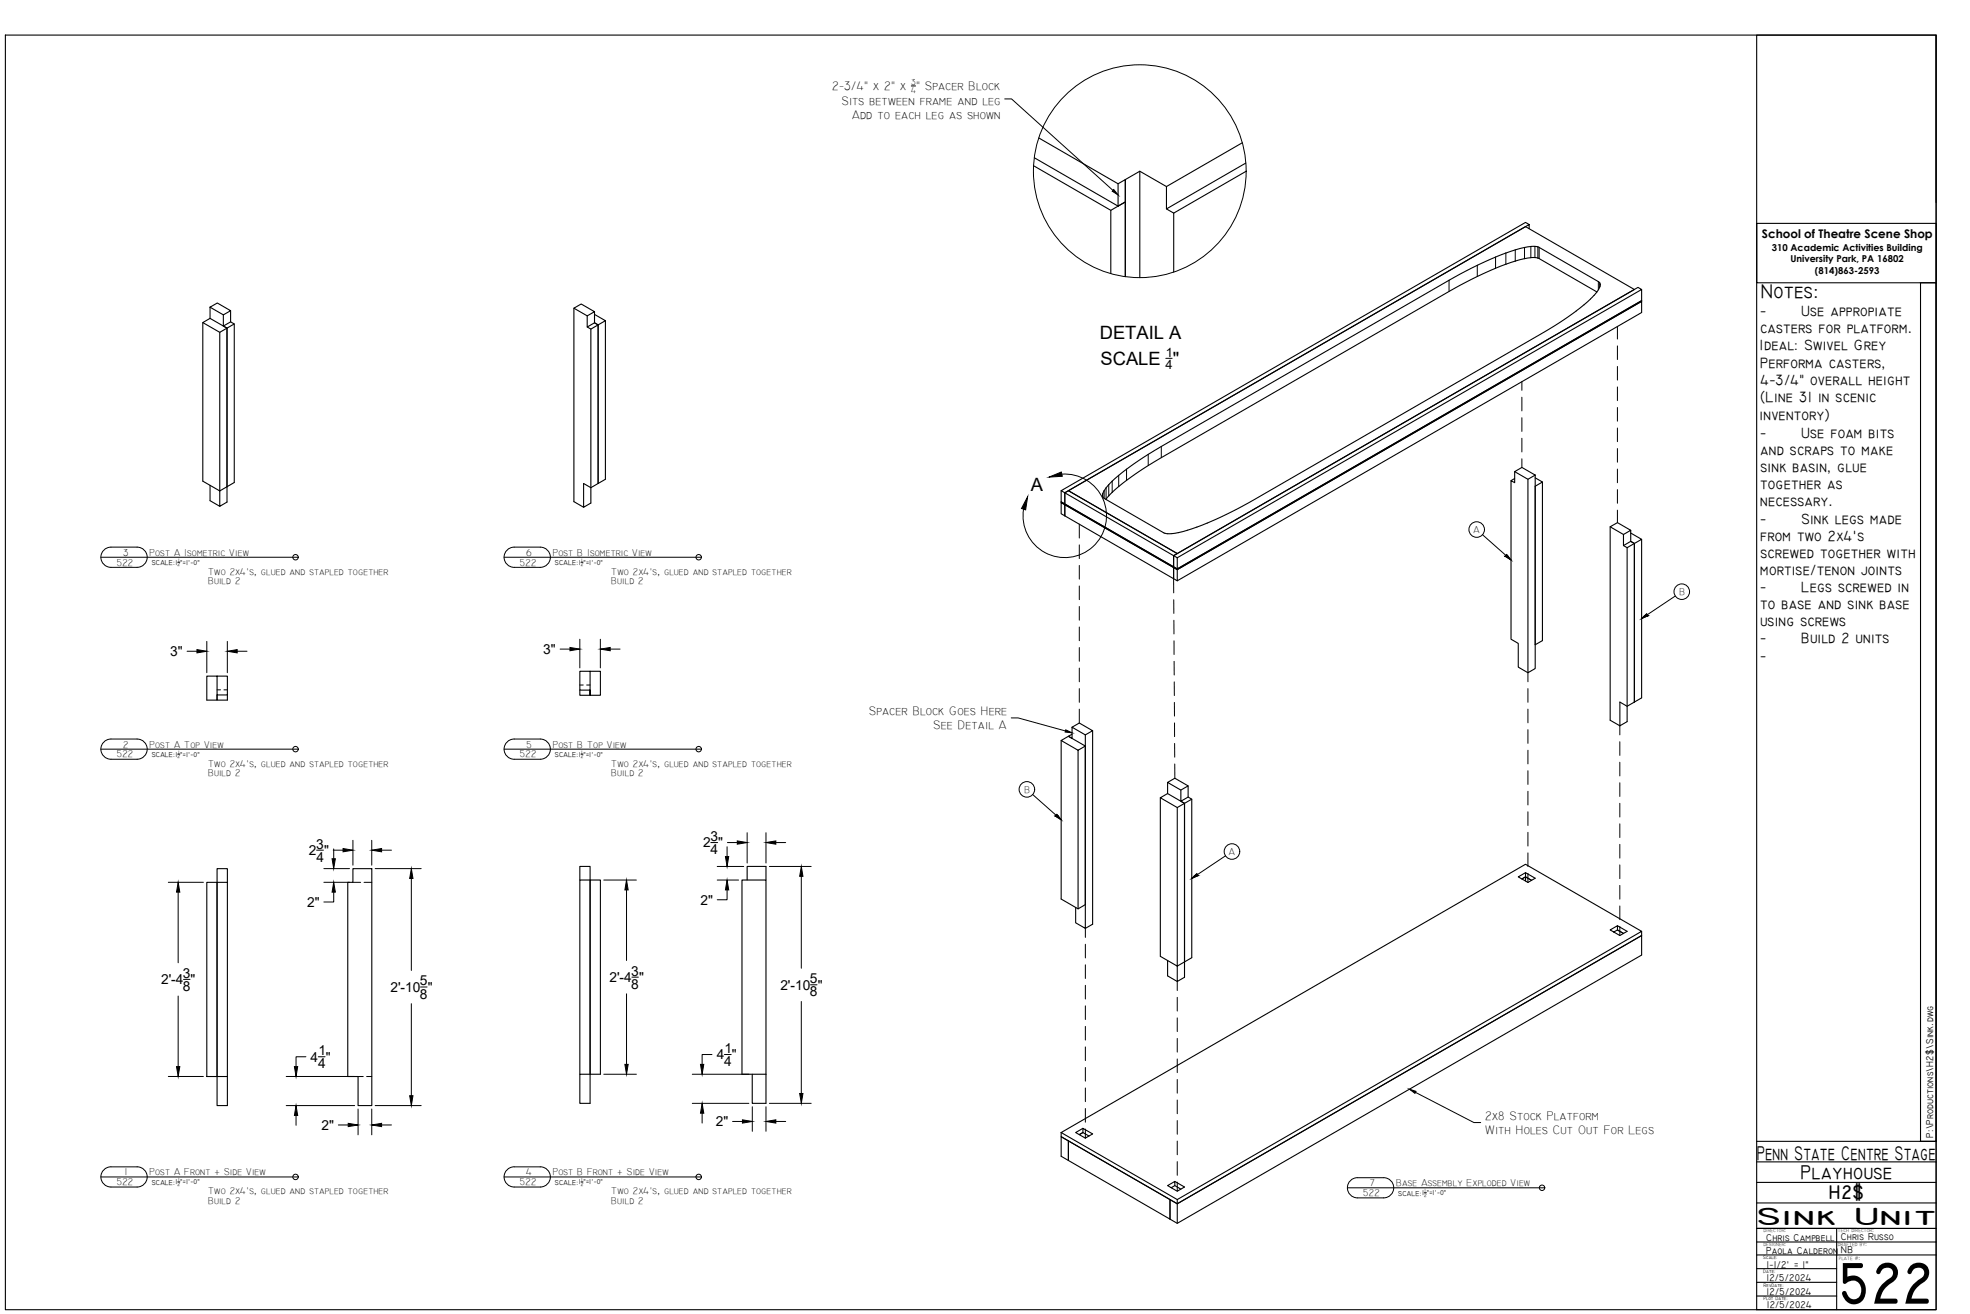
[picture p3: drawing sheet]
<svg xmlns="http://www.w3.org/2000/svg" width="914mm" height="610mm" viewBox="0 0 914 610" stroke-linecap="round" stroke-linejoin="round" font-family="sans-serif">
<!-- layer: MD_Visible -->
<g fill="none" stroke="#000" stroke-width=".51">
<path d="M480 77l36 21M480 73l39 23M482 64l37 21M529 79v50M577 66l-36 21M578 76l-37 21M578 79l-33 20M519 85l3-2v11l-3 2zM545 99l-4-2v-10l-12-8-7 4v45v-34l-6 4v29M545 99v27M703 116l-4 1a171 171 0 0 0-26 13l-134 77-16 11M710 104l-2-1-215 125 1 1 216-125v2"/>
<path d="M712 114l2 1M712 114l-9 2M714 120l27 15M714 115l28 16a5 5 0 0 1-2 6l-4 4a130 130 0 0 1-21 14l-133 77a118 118 0 0 1-36 15h-5M714 115v5h-4l-7 1M703 121l-3 1a155 155 0 0 0-27 13l-134 77-16 11M762 134l-2-1-215 125 1 1 216-125v5M762 139l-216 125v-5M94 150v73l8 5 3-2v-74l-3 2v81l3-2v-81l-8-4-3 2 8 4M97 143l4-2 6 3-3 2zM97 143v5M104 146v5l3-2"/>
<path d="M107 144v5l2 1v74l-4 2M109 150l-4 2-1-1M266 143v90l5 2M273 152l1 1 4-2v73M274 153v80l-3 2v-11l3 2 4-2M276 146l5 3-3 2-2-1-3 2v-5M276 145l-6-4-4 2 7 4 3-2v5l2 1v73M281 149v73l-3 2M523 218l-7 5-3 5M703 219l3-2 7 3-4 2zM703 219v5l-2-1v74l4 1v11l4 3M97 225v7l5 3"/>
<path d="M493 228v5l1 1v-5v5l51 29v-5l-51-29 2-1 50 29-1 1v5l1 1v5l216-124v-5l-216 124-1-1v5l1 1M493 233l1 1v5l-1-1zM493 233l53 31 216-125-216 125zM494 234l51 29v5l-51-29zM496 228l212-123 51 29-213 123zM512 228v2v1l29 16M523 223l-6 5-4 4M703 222l-2 1M713 222l3 2-3 2v73l3-2v-73M713 220v90l-4 2v-90M747 244v90l5 3M754 253l1 1 4-2v74"/>
<path d="M755 254v81l-3 2v-11l3 2 4-2M757 247l5 3-3 2-2-1-3 2v-5M757 246l-6-4-4 2 7 4 3-2v5l2 1v74M762 250v74l-3 2M101 314h5v8h-5v-8h-5v11h5v-3v3h5v-3M274 311v12h5v-12h-10v9h5v3h-5v-3M498 337l6 4 3-2-6-4-3 2v6l-2-1 2-1M507 339v90l-3 2M493 344v73l7 5 4-2v-74M493 344l3-2 8 4-4 2zM500 348v74M504 341v90l-5-3v-7"/>
<path d="M539 370v74l7 4 4-2v-73l-4 2v80l4-2v-80l-8-5-3 2 7 5M542 363l3-2 6 4-3 2zM542 363v5M548 367v5l3-2M551 365v5l2 1v73l-3 2M553 371l-3 2-2-1M96 409h5v90h-5zM101 409v-6h5v110h-5v-14h5M106 409h-5v90M164 403h9v110h-7v-14h-5v-90h3zM269 408v-6h5v110h-5v-14h5M274 408h5v90h-5z"/>
<path d="M274 408h-5v90M344 408h12v90h-12zM347 408v-6h9v6M708 405l-3 2 4 2 4-2-5-2v2l-2 1 2-1M708 407l3 1M708 407v2M751 429l4 3-3 2-5-3 4-2v2l-2 1M751 431l3 2M762 432v2l-216 124-53-31v-2M542 446v7l4 2M349 498v14h7v-14M493 527l3 2v9l-3-2z"/>
<path d="M493 525l215-124 54 31-216 125zM496 529l47 28v9l-47-28zM503 523l-4 2 5 3 3-2-4-3v2l-2 1 2-1 2 2M545 548l5 3-4 2-4-3 3-2v2l-1 1M545 550l3 2M546 557v1l216-124v9l-216 125-3-2v-9l3 1v10"/>
</g>
<!-- layer: MD_Hidden -->
<path d="M269 318h2M272 318h2M101 320h1M104 320h2M164 409h3M169 409h4M166 499h3M170 499h3" fill="none" stroke="#000" stroke-width=".46"/>
<!-- layer: MD_Visible Narrow_0 -->
<g fill="none" stroke="#000" stroke-width=".46">
<path d="M694 119v5M699 117v6M703 116v5M708 115v5M711 114v6M712 114v5M714 115v5M673 130v5M686 123v5M742 131v3M743 131v2M743 132h.1"/>
<path d="M523 218v5M533 211v5M539 207v5M512 229v1M513 228v3M513 226v6M515 225v5M516 223v5M519 221v5"/>
</g>
<!-- layer: 000-Title Block -->
<g fill="none" stroke="#000" stroke-width=".51">
<path d="M2 16h897v592h-897zM815 16h84v592h-84zM899 16v78M815 104h84v27h-84zM815 530h84h-8v-399h8v399M815 539h84M815 558h84M815 549h84M815 570h84M815 576h84M853 570v38M815 595h38"/>
<path d="M815 589h38M815 582h84M815 601h38"/>
</g>
<!-- layer: 00-Notes -->
<g fill="none" stroke="#000" stroke-width=".46">
<path d="M47 259h91M48 255l3-1h13a5 5 0 0 1 4 5 5 5 0 0 1-4 4h-12a5 5 0 0 1-5-3 5 5 0 0 1 1-5zM234 259h92M235 255l3-1h13a5 5 0 0 1 4 5 5 5 0 0 1-4 4h-12a5 5 0 0 1-5-3 5 5 0 0 1 1-5zM47 348h91M48 344l4-1h12a5 5 0 0 1 4 5 5 5 0 0 1-4 4h-12a5 5 0 0 1-5-3 5 5 0 0 1 1-5zM234 348h92M235 345l3-2h13a5 5 0 0 1 4 5 5 5 0 0 1-4 4h-12a5 5 0 0 1-5-2 5 5 0 0 1 1-5zM47 546h91M48 543l3-2h13a5 5 0 0 1 4 5 5 5 0 0 1-4 5h-12a5 5 0 0 1-5-3 5 5 0 0 1 1-5zM234 546h92M235 543l3-2h13a5 5 0 0 1 4 5 5 5 0 0 1-4 5h-12a5 5 0 0 1-5-3 5 5 0 0 1 1-5z"/>
<path d="M625 551h92M630 546a5 5 0 0 0-5 5 5 5 0 0 0 5 5M630 546h12a5 5 0 0 1 5 5 5 5 0 0 1-5 5h-12"/>
<circle cx="137" cy="259" r="1.3"/>
<circle cx="324" cy="259" r="1.3"/>
<circle cx="137" cy="348" r="1.3"/>
<circle cx="324" cy="348" r="1.3"/>
<circle cx="137" cy="546" r="1.3"/>
<circle cx="324" cy="546" r="1.3"/>
<circle cx="716" cy="551" r="1.3"/>
</g>
<!-- layer: 00-Dimensions -->
<g fill="none" stroke="#000" stroke-width=".46">
<path d="M423 40h2M466 46h4l47 42M688 248l11 10M699 257l2 3-2-2zM82 261h1M270 261h1M778 277l-13 8M762 287l2-2 1 1zM469 333h4l22 6M82 350h1M270 350h1M479 369l11 9"/>
<path d="M491 378l2 2-3-1zM569 397l-13 9M553 408l3-3v1zM657 507l27 14h3M82 548h1M270 548h1M661 553h1"/>
<circle cx="685" cy="246" r="4"/>
<circle cx="781" cy="274" r="4"/>
<circle cx="477" cy="366" r="4"/>
<circle cx="572" cy="395" r="4"/>
</g>
<!-- layer: 0 -->
<g fill="none" stroke="#000" stroke-width=".46">
<path d="M751 151v6M706 177v4M751 160v7M751 170v6M751 180v6M706 184v7M706 194v6M751 189v6M751 199v6M706 203v7M706 213v4M751 208v6"/>
<path d="M751 218v6M751 227v6M751 237v5M501 243v7M501 253v6M501 262v7M501 272v6M545 268v7M545 278v7M96 298v14M106 298v14M269 297v13"/>
<path d="M279 297v13M501 281v7M501 291v6M545 288v6M545 297v7M87 302h4M110 302h5M260 301h5M283 301h5M501 300v7M501 310v6M501 319v7"/>
<path d="M545 307v6M545 316v7M709 312v4M709 319v7M501 329v6M545 326v6M545 335v7M709 329v6M709 339v6M752 337v4M545 345v6M545 354v7"/>
<path d="M709 348v6M709 358v6M752 344v6M752 354v6M709 367v6M709 377v6M752 363v7M752 373v6M147 394h3M155 394h4M155 394v4M164 390v11"/>
<path d="M173 390v11M177 394h5M330 391h3M337 393v4M338 391h4M347 386v14M356 386v14M360 391h5M709 386v6M709 396v6M752 382v7M752 392v6"/>
<path d="M78 409h16M83 414v33M150 403h12M150 409h12M155 414v4h-5M174 403h21M191 408v42M280 408h15M291 413v33M333 408h10M333 402h12M337 413v4h-4"/>
<path d="M357 402h20M372 407v42M709 405v4M752 401v7M752 411v6M504 431v4M504 438v6M752 420v7M752 430v4M85 454h3M195 458h3M293 453h3"/>
<path d="M376 457h3M504 448v6M504 457v6M546 455v5M83 462v33M191 466v42M291 461v33M372 465v42M504 467v6M504 476v7M546 463v6M546 472v7"/>
<path d="M78 499h16M133 499h32M142 490h-5v5M148 490h3M280 498h15M321 498h27M330 489h-4v5M336 489h3M504 486v6M504 495v7M546 482v6M546 491v7"/>
<path d="M133 513h32M137 517v5M166 514v12M173 514v12M174 513h21M321 512h27M326 516v5M349 513v12M356 513v12M357 512h20M504 505v6M504 514v7"/>
<path d="M546 501v6M546 510v7M546 520v6M157 522h5M177 522h5M340 520h5M360 520h5M504 524v4M546 529v7M546 539v6M546 548v5"/>
</g>
<g fill="#000" stroke="#000" stroke-width=".46">
<path d="M91 301l5 1-5 1zM106 302l4-1v2zM265 300l4 1-4 1zM279 301l4-1v2zM154 398h2l-1 5zM159 394h5l-5 1zM173 394h4v1zM337 397h1l-1 5zM342 390l5 1-5 1zM356 391l4-1v2zM83 409v5h-1zM155 409l1 5h-2z"/>
<path d="M191 403l1 5h-2zM291 408l1 5h-2zM337 408l1 5h-1zM372 402l1 5h-2zM82 495h1v4zM137 495h1l-1 4zM290 494h2l-1 4zM325 494h2l-1 4zM137 513l1 4h-1zM190 508h2l-1 5zM326 512l1 4h-2zM345 520h4l-4 1z"/>
<path d="M356 520h4v1zM371 507h2l-1 5zM162 521l4 1-4 1zM173 522l4-1v2z"/>
</g>
<!-- layer: 00-Dimensions -->
<g fill="#000" stroke="#000" stroke-width=".46">
<path d="M517 88l2 2-3-1zM495 339l3 1h-4zM654 505l3 1v1z"/>
<path d="M699 257l1 1h-1zM699 258l2 2-1-2z"/>
<path d="M763 286l1-1 1 1zM762 287l3-1h-2z"/>
<path d="M491 378v1h-1zM490 379l3 1-2-1z"/>
<path d="M555 406l1-1v1zM553 408l3-2h-1z"/>
</g>
<!-- layer: MD_Annotation -->
<g fill="none" stroke="#000" stroke-width=".46">
<path d="M541 166h3M493 220a19 19 0 0 1 21 19 19 19 0 0 1-21 20 19 19 0 0 1-18-23"/>
<circle cx="529" cy="79" r="49"/>
</g>
<path d="M487 221l6-2v2zM477 230l-1 7-2-1z" fill="#000" stroke="#000" stroke-width=".46"/>
<text font-size="27.9" x="854" y="605">522</text>
<text font-size="11.6" x="815" y="569">Sink Unit</text>
<g font-size="9.3">
<text x="817" y="138">Notes:</text>
<text x="815" y="538">Penn State Centre Stage</text>
<text x="836" y="547">Playhouse</text>
<text x="849" y="556">H2$</text>
</g>
<g font-size="8.5">
<text x="510" y="157">DETAIL A</text>
<text x="511" y="169">SCALE &quot;</text>
<text x="479" y="228">A</text>
</g>
<g font-size="7">
<text x="817" y="147">-</text>
<text x="836" y="147">Use appropiate</text>
<text x="817" y="155">casters for platform.</text>
<text x="817" y="163">Ideal: Swivel Grey</text>
<text x="817" y="171">Performa casters,</text>
<text x="817" y="178">4-3/4&quot; overall height</text>
<text x="817" y="187">(Line 31 in scenic</text>
<text x="817" y="195">inventory)</text>
<text x="817" y="203">-</text>
<text x="836" y="203">Use foam bits</text>
<text x="817" y="211">and scraps to make</text>
<text x="817" y="219">sink basin, glue</text>
<text x="817" y="227">together as</text>
<text x="817" y="235">necessary.</text>
<text x="817" y="243">-</text>
<text x="836" y="243">Sink legs made</text>
<text x="817" y="251">from two 2x4's</text>
<text x="817" y="259">screwed together with</text>
<text x="817" y="267">mortise/tenon joints</text>
<text x="817" y="275">-</text>
<text x="836" y="275">Legs screwed in</text>
<text x="817" y="283">to base and sink base</text>
<text x="817" y="291">using screws</text>
<text x="817" y="298">-</text>
<text x="836" y="298">Build 2 units</text>
<text x="817" y="306">-</text>
</g>
<g font-size="6.4">
<text x="79" y="304">3&quot;</text>
<text x="252" y="303">3&quot;</text>
<text x="147" y="394">3</text>
<text x="326" y="393">2 &quot;</text>
<text x="330" y="390">3</text>
<text x="143" y="397">2 &quot;</text>
<text x="147" y="400">4</text>
<text x="330" y="396">4</text>
<text x="325" y="420">2&quot;</text>
<text x="143" y="421">2&quot;</text>
<text x="85" y="454">3</text>
<text x="283" y="456">2'-4 &quot;</text>
<text x="293" y="453">3</text>
<text x="75" y="457">2'-4 &quot;</text>
<text x="85" y="460">8</text>
<text x="181" y="460">2'-10 &quot;</text>
<text x="195" y="457">5</text>
<text x="293" y="459">8</text>
<text x="362" y="459">2'-10 &quot;</text>
<text x="376" y="456">5</text>
<text x="195" y="463">8</text>
<text x="376" y="462">8</text>
<text x="148" y="490">1</text>
<text x="333" y="492">4 &quot;</text>
<text x="336" y="488">1</text>
<text x="144" y="493">4 &quot;</text>
<text x="148" y="496">4</text>
<text x="336" y="495">4</text>
<text x="149" y="524">2&quot;</text>
<text x="332" y="523">2&quot;</text>
</g>
<g font-size="6">
<text x="541" y="166">1</text>
<text x="541" y="171">4</text>
</g>
<g font-size="5.8">
<text x="386" y="42">2-3/4&quot; x 2&quot; x</text>
<text x="425" y="42">&quot; Spacer Block</text>
<text x="391" y="48">Sits between frame and leg</text>
<text x="396" y="55">Add to each leg as shown</text>
<text x="403" y="332">Spacer Block Goes Here</text>
<text x="433" y="338">See Detail A</text>
<text x="689" y="519">2x8 Stock Platform</text>
<text x="689" y="526">With Holes Cut Out For Legs</text>
</g>
<text font-size="5.5" x="818" y="111">School of Theatre Scene Shop</text>
<g font-size="4.6">
<text x="684" y="247">A</text>
<text x="57" y="258">3</text>
<text x="69" y="258">Post A Isometric View</text>
<text x="244" y="258">6</text>
<text x="257" y="258">Post B Isometric View</text>
<text x="54" y="262">522</text>
<text x="241" y="262">522</text>
<text x="97" y="267">Two 2x4's, glued and stapled together</text>
<text x="284" y="267">Two 2x4's, glued and stapled together</text>
<text x="97" y="271">Build 2</text>
<text x="284" y="271">Build 2</text>
<text x="780" y="276">B</text>
<text x="57" y="347">2</text>
<text x="69" y="347">Post A Top View</text>
<text x="244" y="347">5</text>
<text x="257" y="347">Post B Top View</text>
<text x="54" y="351">522</text>
<text x="241" y="351">522</text>
<text x="97" y="356">Two 2x4's, glued and stapled together</text>
<text x="97" y="360">Build 2</text>
<text x="284" y="356">Two 2x4's, glued and stapled together</text>
<text x="284" y="360">Build 2</text>
<text x="476" y="368">B</text>
<text x="570" y="396">A</text>
<text x="897" y="528" transform="rotate(-90 897 528)">P:\Productions\H2$\Sink.dwg</text>
<text x="58" y="545">1</text>
<text x="69" y="545">Post A Front + Side View</text>
<text x="244" y="545">4</text>
<text x="257" y="545">Post B Front + Side View</text>
<text x="54" y="550">522</text>
<text x="241" y="550">522</text>
<text x="636" y="550">7</text>
<text x="648" y="550">Base Assembly Exploded View</text>
<text x="97" y="554">Two 2x4's, glued and stapled together</text>
<text x="284" y="554">Two 2x4's, glued and stapled together</text>
<text x="633" y="555">522</text>
<text x="97" y="558">Build 2</text>
<text x="284" y="558">Build 2</text>
<text x="820" y="576">Chris Campbell</text>
<text x="854" y="575">Chris Russo</text>
<text x="820" y="582">Paola Calderon</text>
<text x="854" y="582">NB</text>
<text x="820" y="588">1-1/2' = 1&quot;</text>
<text x="820" y="594">12/5/2024</text>
<text x="820" y="601">12/5/2024</text>
<text x="820" y="607">12/5/2024</text>
</g>
<g font-size="4.4">
<text x="822" y="116">310 Academic Activities Building</text>
<text x="831" y="122">University Park, PA 16802</text>
<text x="842" y="127">(814)863-2593</text>
</g>
<g font-size="4.1">
<text x="423" y="39">3</text>
<text x="423" y="43">4</text>
</g>
<g font-size="3.3">
<text x="70" y="262">SCALE:1 &quot;=1'-0&quot;</text>
<text x="258" y="262">SCALE:1 &quot;=1'-0&quot;</text>
<text x="70" y="351">SCALE:1 &quot;=1'-0&quot;</text>
<text x="258" y="351">SCALE:1 &quot;=1'-0&quot;</text>
<text x="70" y="550">SCALE:1 &quot;=1'-0&quot;</text>
<text x="258" y="550">SCALE:1 &quot;=1'-0&quot;</text>
<text x="649" y="555">SCALE:1 &quot;=1'-0&quot;</text>
</g>
<g font-size="2.6">
<text x="819" y="572">director:</text>
<text x="853" y="572">tech director:</text>
<text x="819" y="578">designer:</text>
<text x="853" y="578">drafted by:</text>
<text x="854" y="584">plate #:</text>
</g>
<g font-size="2.3">
<text x="82" y="263">2</text>
<text x="83" y="261">1</text>
<text x="270" y="263">2</text>
<text x="270" y="261">1</text>
<text x="82" y="352">2</text>
<text x="83" y="350">1</text>
<text x="270" y="352">2</text>
<text x="270" y="350">1</text>
<text x="82" y="550">2</text>
<text x="83" y="548">1</text>
<text x="270" y="550">2</text>
<text x="270" y="548">1</text>
<text x="661" y="555">2</text>
<text x="661" y="553">1</text>
<text x="818" y="584">Scale:</text>
<text x="818" y="591">Date:</text>
<text x="819" y="597">RevDate:</text>
<text x="818" y="603">Plot Date:</text>
</g>
</svg>
